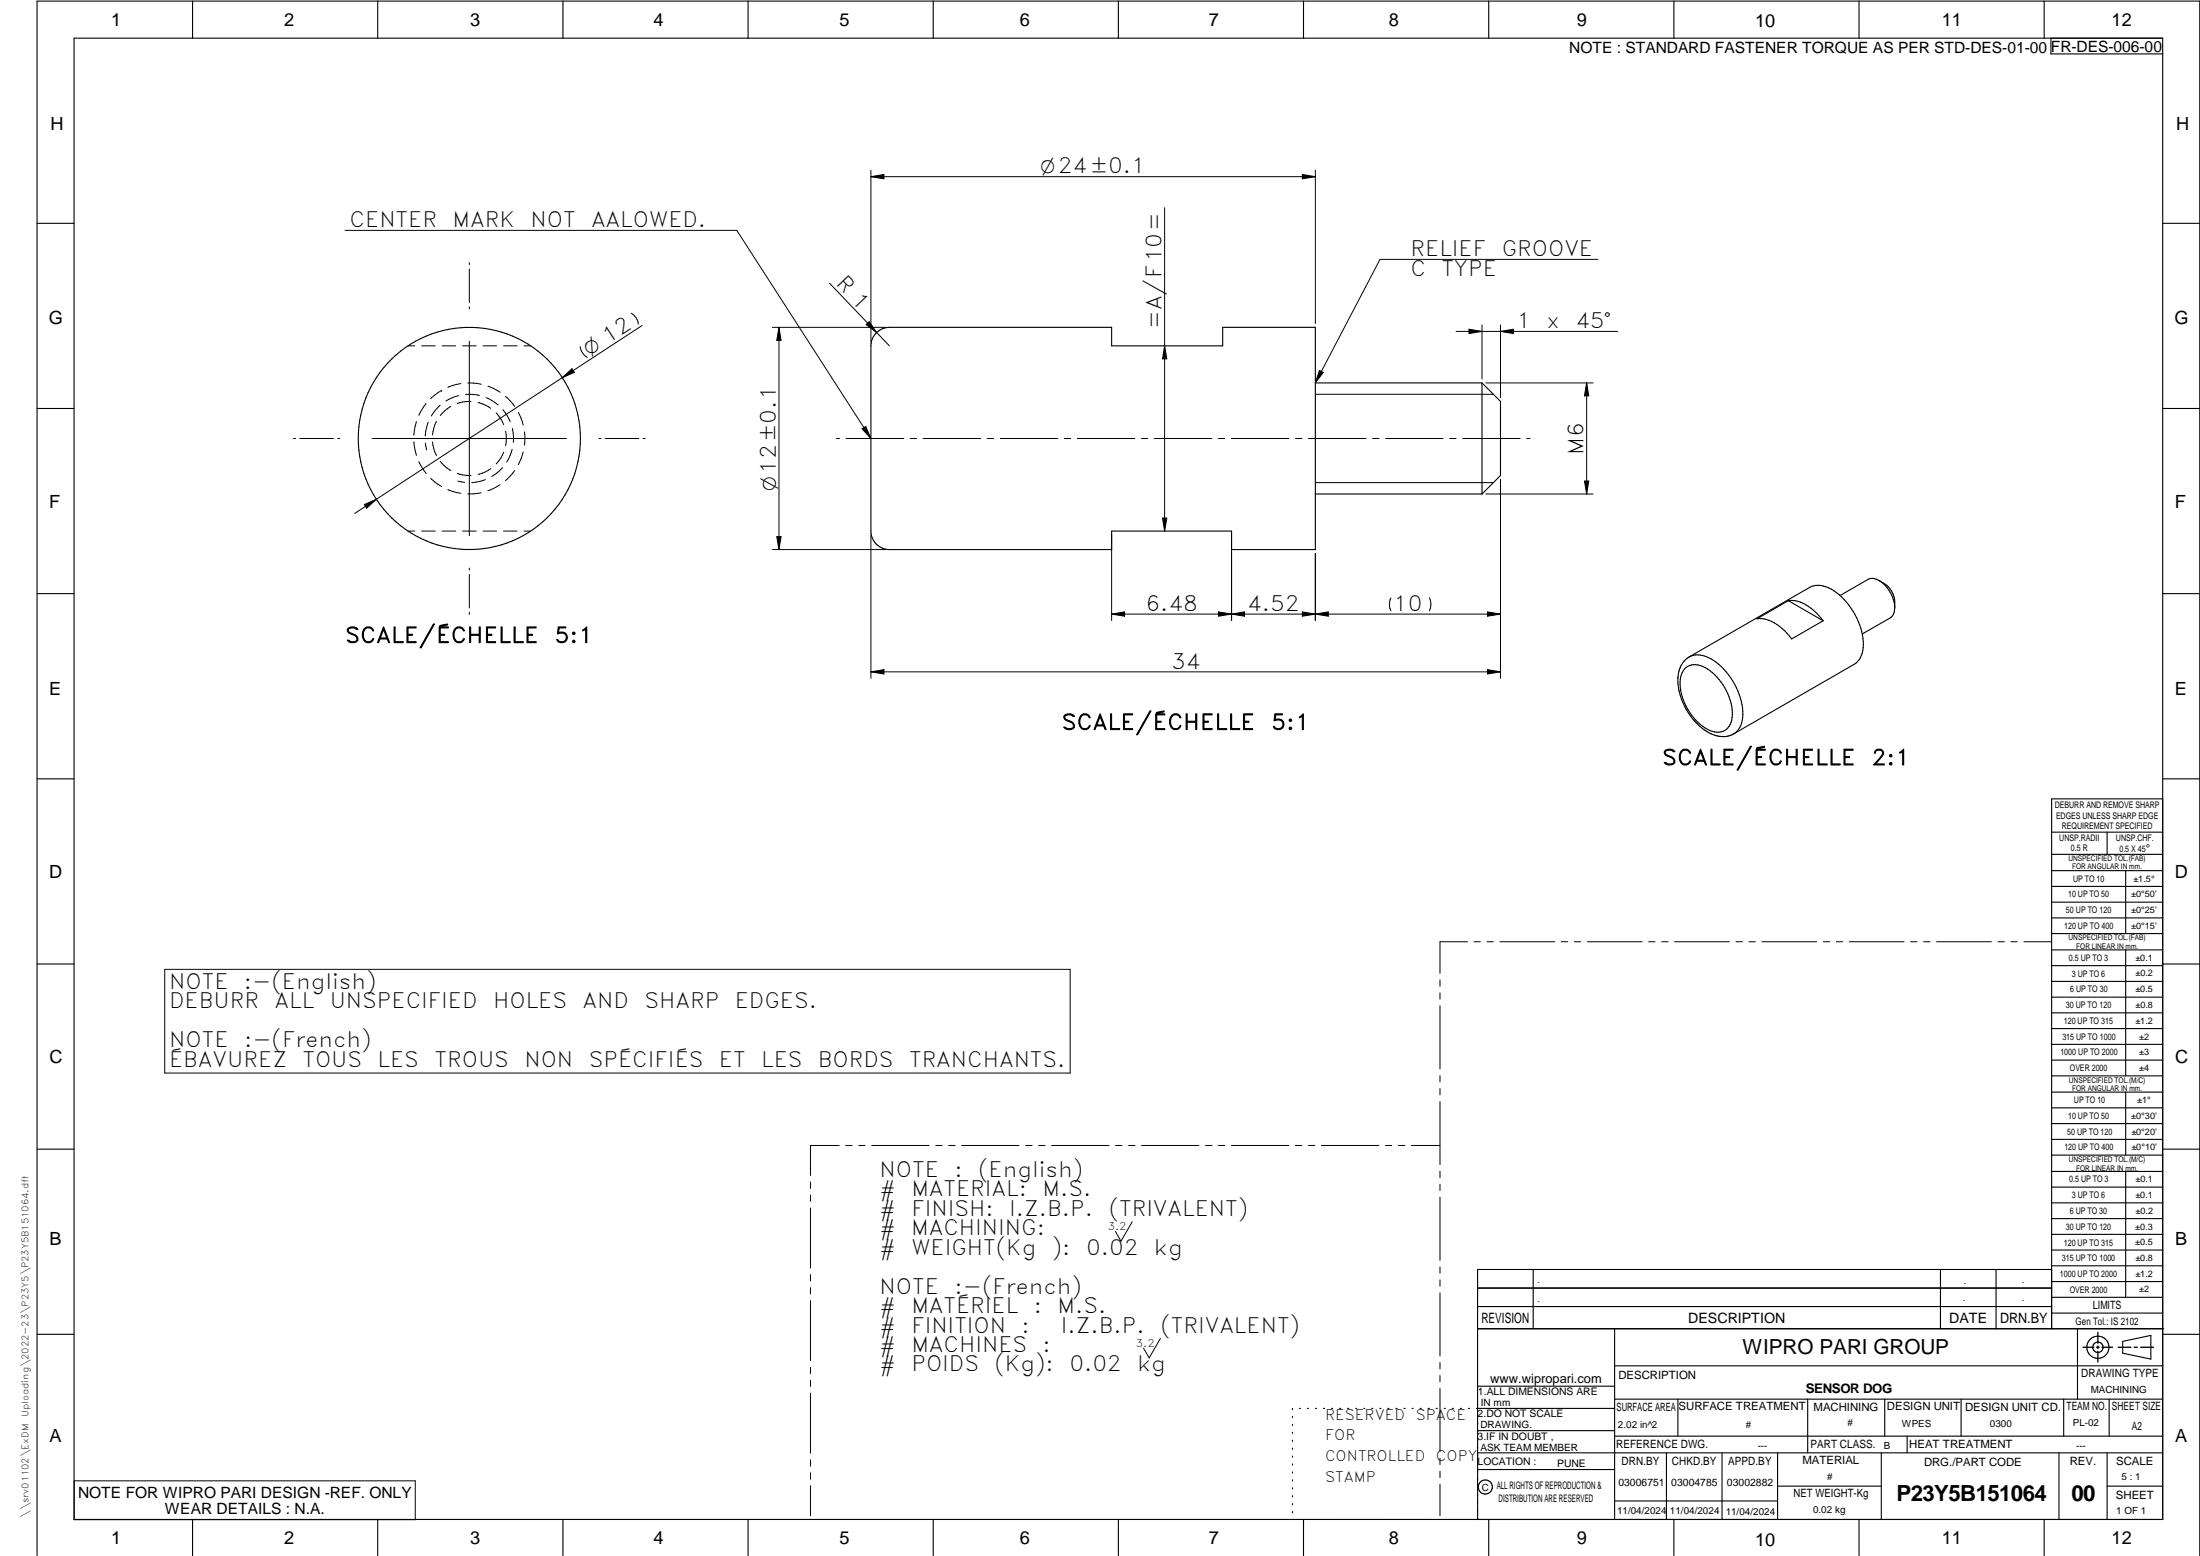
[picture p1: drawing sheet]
<svg xmlns="http://www.w3.org/2000/svg" width="594mm" height="420mm" viewBox="0 0 594 420" stroke-linecap="round" stroke-linejoin="round" font-family="sans-serif">
<g fill="none" stroke="#000" stroke-width=".3">
<path d="M20 10.3h564v400h-564zM52 .3v10M102 .3v10M152 .3v10M202 .3v10M252 .3v10M302 .3v10M352 .3v10M402 .3v10M452 .3v10M502 .3v10M552 .3v10"/>
<path d="M553.8 10.3v4.3h30.2M10 60.3h10M584 60.3h10M236.6 89.9l1.7-1.1 1.9-.4h60v5h30v-5h25v60h-22.6v-5h-32.4v5h-60a5 5 0 0 1-5-5v-50l.4-1.9zM10 110.3h10M355.2 103.4h45M400.2 103.4v30M400.2 103.4l5 5v20l-5 5M584 110.3h10M355.2 133.4h45M507.4 156.8a6.7 6.7 0 0 1 4 4.2l.3 1.5a5.7 5.7 0 0 1-.7 3.8l-.6 .6-7.5 4.3M10 160.3h10"/>
<path d="M456.2 177.4a6.7 6.7 0 0 1 7.2 1.4 18.5 18.5 0 0 1 7.2 14.9 5.5 5.5 0 0 1-2.4 4.5M456.2 177.4l32.5-18.8a6.6 6.6 0 0 1 7.2 1.4 18.2 18.2 0 0 1 7.1 15.7l-.7 2-1.1 1.4-33 19.1M456.2 177.4a7.7 7.7 0 0 0-2.9 8.3 17 17 0 0 0 9.7 12.8 6.2 6.2 0 0 0 5.2-.3M482.9 162.2l9.4 5.4M482.9 162.2l-8.5 4.9a9.7 9.7 0 0 1 8.2 3.9l1.2 1.5 8.5-4.9M482.9 162.2a9.7 9.7 0 0 1 8.2 3.9l1.2 1.5M496.9 160.8l7.5-4.3a4.2 4.2 0 0 1 4.8 1.7 9.7 9.7 0 0 1 2.4 5.6M584 160.3h10M454.9 180.6a4.3 4.3 0 0 1 5.5-.3 14.9 14.9 0 0 1 7.2 14.1 3.9 3.9 0 0 1-5.9 2.9 14.8 14.8 0 0 1-7.9-14.5l.5-1.2zM10 210.3h10M584 215.7h-30v143.1M584 210.3h10"/>
<path d="M554 230.7h30M554 224.7h30M554 235.1h30M554 239.4h30M569 224.7v6M574 235.1v17M554 243.6h30M554 247.9h30M554 252.1h30M554 256.5h30M574 256.5v34M10 260.3h10"/>
<path d="M554 260.8h30M554 265h30M554 269.3h30M554 273.5h30M554 277.7h30M584 260.3h10M554 282h30M554 286.3h30M554 290.5h30M554 294.9h30M554 299.1h30M574 294.9v17"/>
<path d="M10 310.3h10M554 303.4h30M554 307.7h30M554 311.9h30M554 316.3h30M574 316.3v34M584 310.3h10M554 320.5h30M554 324.8h30M554 329.1h30M554 333.3h30M554 337.5h30"/>
<path d="M399 358.8h185.3M399 352.8h155M399 347.8h155M414 342.8v16M436 358.8v51.5M524 342.8v16M539 342.8v16M554 342.8h-155v67.5M554 341.8h30M554 346.1h30M554 350.3h30M554 354.6h30"/>
<path d="M561 358.8v19M10 360.3h10M399 374.3h37M436 368.8h148M436 377.8h148M453.1 377.8v10M488.1 377.8v14.5M508.9 377.8v10M529.6 377.8v10M557.3 377.8v10M569.5 377.8v10M573.2 362.2l7.6-1.6v6.4l-7.6-1.6z"/>
<path d="M584 360.3h10M349 380.3v.3M349 382.4v.4M349 384.6v.3M349 386.7v.4M349 388.9v.3M349 391v.4M349 393.2v.3M349 395.3v.3M349 397.4v.4M349 399.6v.3M350.9 380.3h.3"/>
<path d="M353 380.3h.3M355.2 380.3h.3M357.4 380.3h.3M359.6 380.3h.3M361.7 380.3h.3M363.9 380.3h.3M366.1 380.3h.3M368.3 380.3h.3M370.4 380.3h.3M372.6 380.3h.3M374.8 380.3h.3M376.9 380.3h.4"/>
<path d="M379.1 380.3h.3M381.3 380.3h.3M383.4 380.3h.4M385.6 380.3h.4M387.8 380.3h.3M390 380.3h.3M392.1 380.3h.4M394.3 380.3h.4M396.5 380.3h.3M399 396.8h37M399 392.3h185M399 386.3h37"/>
<path d="M436 387.8h148M436 380.3h-37.3M450 392.3v18M465 392.3v18M480 392.3v18M508 392.3v18M515 387.8v4.5M556 392.3v18M569 392.3v18M52 410.3v9.8M102 410.3v9.8M152 410.3v9.8"/>
<path d="M202 410.3v9.8M252 410.3v9.8M302 410.3v9.8M349 401.7v.4M349 403.9v.3M349 406v.4M349 408.2v.3M352 410.3v9.8M402 410.3v9.8M436 405.3h44M452 410.3v9.8M480 401.3h28"/>
<path d="M502 410.3v9.8M552 410.3v9.8M569 401.3h15M10 420.1v-419.8h584v419.8"/>
<circle cx="126.7" cy="118.4" r="30"/>
<circle cx="566.5" cy="363.8" r="1.4"/>
<circle cx="566.5" cy="363.8" r="3"/>
<circle cx="401.1" cy="401.5" r="1.91"/>
</g>
<g fill="none" stroke="#000" stroke-width=".27">
<path d="M235.2 46v46.4M235.2 47.7h120M235.2 47.7l3.5-.6v1.2zM314.5 56.1v87.3M351.7 47.1l3.5 .6-3.5 .6zM355.2 46v41.4M93.2 62.2h105.8l36.2 56.2M126.7 70.9v.6M126.7 72.6v9.1M224 76.5l16.2 16.9M431.5 70h-58.8l-17.5 33.4M110.1 93.4h1.9"/>
<path d="M113.9 93.4h3.6M119.4 93.4h3.7M124.9 93.4h3.7M126.7 82.8v.6M126.7 92.1v52.6M130.4 93.4h3.7M136 93.4h3.6M141.5 93.4h1.8M156.7 93.6l.6 1.7 1.3 1.2M170.5 84.6l1.3 1.2 .6 1.7M173.4 87.9l-77.6 50.7M208.6 88.4h30.5"/>
<path d="M210.3 88.4v60M210.3 88.4l.6 3.5h-1.1zM233.9 87.7l.8-.9 2 3zM314.5 93.4l.6 3.5h-1.2zM393.2 89.5h43.6M396.7 88.9l3.5 .6-3.5 .6zM400.2 87.7v14.6M405.2 87.7v19.7M405.2 89.5l3.5-.6v1.2zM79.2 118.4h.6M81 118.4h9M91.2 118.4h.5"/>
<path d="M100.5 118.4h52.5M111.8 119.3l.7 3.6M112.4 113.9l-.6 3.6M114.9 119.6l.3 1.9M115 109.1l-1.9 3M115 109v.1M115.6 114l-.4 1.5-.4 2.2M116.8 119.4l.3 1.7 .7 1.9M117.8 113.8l-.7 1.9-.3 1.8M118.9 109.5l-1.5 1.5-.9 1.3M119.2 105.4l-2.9 2.2M119.2 105.4h.1"/>
<path d="M121.7 109.7l-1.7 1.3-1.1 1.2M123.8 106.8l-1.7 .6-1.7 .9M124.5 103.6l-3.6 1M125.7 106.5h2.4l1.3 .3M126.3 103.4l3.7 .4M127.2 108.4l-2.3 .2-1.4 .4M129.1 108.7l2.1 .8 1.3 .8M131.3 107.4l1.5 .7 1.6 1.2M131.8 104.3l3.2 1.6M134 111.5l1.2 1.6 .8 1.6M134.4 109.3h.1M135.8 110.7l1.2 1.7 .8 1.5"/>
<path d="M136.5 107l2.5 2.7M136.6 116.5l.1 1.9-.1 1.9M138.4 115.7l.2 1.4v2.3M140 111.3l1.3 3.5M141.6 116.6v3.6M151.8 102l2.6-2.4 .7 .9zM161.7 118.4h.6M163.4 118.4h9.1M173.7 118.4h.5M225.8 118.4h.9M228.5 118.4h15.5M232.8 115.8l1-.7 1.4 3.3z"/>
<path d="M245.8 118.4h1.7M249.3 118.4h15.5M266.6 118.4h1.7M270.1 118.4h15.5M287.4 118.4h1.7M290.9 118.4h15.5M308.2 118.4h1.7M311.7 118.4h15.6M329 118.4h1.7M332.5 118.4h15.6M349.8 118.4h1.8M353.3 118.4h15.6"/>
<path d="M355.2 106.5h48M356.3 100l1 .6-2.1 2.8zM370.6 118.4h1.8M374.1 118.4h15.6M391.4 118.4h1.8M395 118.4h15.5M401.2 103.4h29M412.3 118.4h.8M428.4 103.4l.6 3.5h-1.1zM428.4 103.4v30M98.4 136.2l3.2-1.4-2.6 2.4zM113.1 124.7l2 3.1"/>
<path d="M116.3 129.2l2.9 2.2M118.9 124.6l1.1 1.2 1.7 1.2M120.9 132.2l3.5 1M123.5 127.8l1.4 .4 2.3 .2M123.6 129.9l1.9 .4M129.9 133.1l-3.6 .3M131.1 129.5l-1.5 .5-2.2 .3M132.5 126.5l-1.3 .9-2.1 .7M135 130.9l-3.3 1.6M135.7 126.3l-1.6 1.5-1.3 .9M136 122.1l-.8 1.6-1.2 1.6M138.3 121.3l-.6 1.7-.9 1.8"/>
<path d="M139 127.1l-2.5 2.7M141.3 122l-1.4 3.5M313.9 139.9h1.2l-.6 3.5zM355.2 130.3h48M401.2 133.4h29M405.2 129.5v53.7M427.9 129.9h1.1l-.6 3.5zM110.1 143.4h1.9M113.9 143.4h3.6M119.4 143.4h3.7M124.9 143.4h3.7M126.7 153.4v.5"/>
<path d="M126.7 155.1v9.1M130.4 143.4h3.7M136 143.4h3.6M141.5 143.4h1.8M208.6 148.4h30.5M209.8 144.9h1.1l-.6 3.5zM235.2 144.4v38.8M300.2 144.4v23.2M332.6 144.4v23.2M355.2 149.5v18.1M126.7 165.3v.6M300.2 165.8h105"/>
<path d="M300.2 165.8l3.5-.6v1.2zM329.1 165.2l3.5 .6-3.5 .6zM332.6 165.8l3.5-.6v1.2zM351.7 165.2l3.5 .6-3.5 .6zM355.2 165.8l3.5-.6v1.2zM375.6 161.4l-.4 1.8 .4 1.7M386 161.4l.4 1.8-.4 1.7M401.7 165.2l3.5 .6-3.5 .6zM235.2 181.4h170M235.2 181.4l3.5-.6v1.2zM401.7 180.8l3.5 .6-3.5 .6zM396.3 254.3h-7.5v8.5"/>
<path d="M398 254.3h1.8M401.5 254.3h1.8M405 254.3h14.9M421.6 254.3h1.7M425.1 254.3h1.7M428.6 254.3h14.8M445.2 254.3h1.7M448.7 254.3h1.7M452.2 254.3h14.8M468.8 254.3h1.7M472.3 254.3h1.7M475.8 254.3h14.8"/>
<path d="M492.4 254.3h1.7M495.9 254.3h1.7M499.4 254.3h14.8M515.9 254.3h1.8M519.4 254.3h1.8M522.9 254.3h14.9M539.5 254.3h1.7M543 254.3h1.7M546.5 254.3h7.4M44.5 261.7h244.5v28.1h-244.5zM388.8 264.6v1.7M388.8 268.1v1.7"/>
<path d="M388.8 271.6v17M388.8 290.4v1.8M388.8 293.9v1.8M388.8 297.4v17.1M218.9 319.2v1.7M226.6 309.3h-7.7v8.1M228.4 309.3h1.7M231.9 309.3h1.7M235.4 309.3h15.5M252.7 309.3h1.7M256.2 309.3h1.7M259.7 309.3h15.5"/>
<path d="M277 309.3h1.7M280.5 309.3h1.7M284 309.3h15.5M301.2 309.3h1.8M304.8 309.3h1.7M308.2 309.3h15.6M325.5 309.3h1.8M329 309.3h1.8M332.5 309.3h15.6M349.8 309.3h1.8M353.3 309.3h1.7M356.8 309.3h15.5"/>
<path d="M374.1 309.3h1.7M377.6 309.3h1.7M381.1 309.3h7.7M388.8 316.3v1.7M388.8 319.8v1.7M218.9 322.7v1.7M218.9 326.2v16.2M305.7 329.9l-3 5.3-1.5-2.7M388.8 323.3v17M218.9 344.2v1.7M218.9 347.7v1.7M218.9 351.2v16.2"/>
<path d="M388.8 342.1v1.7M388.8 345.6v1.7M388.8 349.1v17.1M218.9 369.2v1.7M218.9 372.7v1.7M218.9 376.2v16.2M313.3 361.4l-3 5.3-1.5-2.7M388.8 367.9v1.8M388.8 371.4v1.7M388.8 374.9v17.1M20 399.9h92.1v10.5h-92.1zM218.9 394.2v1.7"/>
<path d="M218.9 397.7v1.7M388.8 393.8v1.7M388.8 397.3v1.7M218.9 401.2v8.1M388.8 400.8v8.5"/>
</g>
<path d="M566.5 359.8v2.9M562.5 363.8h2.9M566.1 363.8h.8M566.5 363.5v.7M566.5 364.9v2.9M567.6 363.8h2.9M572 363.8h3.4M576.3 363.8h.9M578.1 363.8h3.4" fill="none" stroke="#000" stroke-width=".36"/>
<g fill="#000">
<path d="M235.2 47.7l3.5-.6v1.2zM351.7 47.1l3.5 .6-3.5 .6zM210.3 88.4l.6 3.5h-1.1zM233.9 87.7l.8-.9 2 3zM314.5 93.4l.6 3.5h-1.2zM396.7 88.9l3.5 .6-3.5 .6zM405.2 89.5l3.5-.6v1.2zM151.8 102l2.6-2.4 .7 .9zM232.8 115.8l1-.7 1.4 3.3zM356.3 100l1 .6-2.1 2.8zM428.4 103.4l.6 3.5h-1.1zM98.4 136.2l3.2-1.4-2.6 2.4z"/>
<path d="M313.9 139.9h1.2l-.6 3.5zM427.9 129.9h1.1l-.6 3.5zM209.8 144.9h1.1l-.6 3.5zM300.2 165.8l3.5-.6v1.2zM329.1 165.2l3.5 .6-3.5 .6zM332.6 165.8l3.5-.6v1.2zM351.7 165.2l3.5 .6-3.5 .6zM355.2 165.8l3.5-.6v1.2zM401.7 165.2l3.5 .6-3.5 .6zM235.2 181.4l3.5-.6v1.2zM401.7 180.8l3.5 .6-3.5 .6z"/>
</g>
<g font-size="6">
<text x="512.1" y="405.2">P23Y5B151064</text>
<text x="559.4" y="405.2">00</text>
</g>
<g font-size="5.7">
<text x="94.4" y="61.3">CENTER</text>
<text x="122.2" y="61.3">MARK</text>
<text x="143.2" y="61.3">NOT</text>
<text x="159.6" y="61.3">AALOWED.</text>
<text x="380.9" y="69.2">RELIEF</text>
<text x="405.5" y="69.2">GROOVE</text>
<text x="225.5" y="76.8" transform="rotate(46 225.5 76.8)">R 1</text>
<text x="380.9" y="74.4">C</text>
<text x="389.2" y="74.4">TYPE</text>
<text x="313.6" y="88.7" transform="rotate(-90 313.6 88.7)">=A/F10=</text>
<text x="409.5" y="88.6">1</text>
<text x="417.6" y="88.6">x</text>
<text x="425.4" y="88.6">45°</text>
<text x="427.6" y="122.7" transform="rotate(-90 427.6 122.7)">M6</text>
<text x="309.3" y="164.9">6.48</text>
<text x="336.8" y="164.9">4.52</text>
<text x="376.2" y="164.9">10</text>
<text x="93.2" y="173.5">SCALE/ÉCHELLE</text>
<text x="149.8" y="173.5">5:1</text>
<text x="316.2" y="180.5">34</text>
<text x="286.7" y="197">SCALE/ÉCHELLE</text>
<text x="343.3" y="197">5:1</text>
<text x="448.8" y="206.6">SCALE/ÉCHELLE</text>
<text x="505.4" y="206.6">2:1</text>
<text x="45.7" y="267">NOTE</text>
<text x="65.9" y="267">:-(English)</text>
<text x="45.7" y="272.2">DEBURR</text>
<text x="74.2" y="272.2">ALL</text>
<text x="89" y="272.2">UNSPECIFIED</text>
<text x="133.2" y="272.2">HOLES</text>
<text x="157.3" y="272.2">AND</text>
<text x="174" y="272.2">SHARP</text>
<text x="198.4" y="272.2">EDGES.</text>
<text x="45.7" y="282.7">NOTE</text>
<text x="45.7" y="288">ÉBAVUREZ</text>
<text x="65.9" y="282.7">:-(French)</text>
<text x="81.7" y="288">TOUS</text>
<text x="102" y="288">LES</text>
<text x="117.3" y="288">TROUS</text>
<text x="141.6" y="288">NON</text>
<text x="159" y="288">SPÉCIFIÉS</text>
<text x="194.1" y="288">ET</text>
<text x="205.5" y="288">LES</text>
<text x="220.9" y="288">BORDS</text>
<text x="245.5" y="288">TRANCHANTS.</text>
<text x="237.5" y="317.8">NOTE</text>
<text x="257.7" y="317.8">:</text>
<text x="264.2" y="317.8">(English)</text>
<text x="237.5" y="323.1">#</text>
<text x="246.1" y="323.1">MATERIAL:</text>
<text x="281.5" y="323.1">M.S.</text>
<text x="237.5" y="328.3">#</text>
<text x="246.1" y="328.3">FINISH:</text>
<text x="272.5" y="328.3">I.Z.B.P.</text>
<text x="299.4" y="328.3">(TRIVALENT)</text>
<text x="237.5" y="333.6">#</text>
<text x="246.1" y="333.6">MACHINING:</text>
<text x="237.5" y="338.8">#</text>
<text x="246.1" y="338.8">WEIGHT(Kg</text>
<text x="284" y="338.8">):</text>
<text x="293.3" y="338.8">0.02</text>
<text x="311.6" y="338.8">kg</text>
<text x="237.5" y="349.3">NOTE</text>
<text x="257.7" y="349.3">:-(French)</text>
<text x="237.5" y="354.6">#</text>
<text x="237.5" y="359.8">#</text>
<text x="246.1" y="354.6">MATÉRIEL</text>
<text x="246.1" y="359.8">FINITION</text>
<text x="275.9" y="359.8">:</text>
<text x="279.2" y="354.6">:</text>
<text x="285.6" y="354.6">M.S.</text>
<text x="286.5" y="359.8">I.Z.B.P.</text>
<text x="313.4" y="359.8">(TRIVALENT)</text>
<text x="237.5" y="365.1">#</text>
<text x="246.1" y="365.1">MACHINES</text>
<text x="281.6" y="365.1">:</text>
<text x="237.5" y="370.3">#</text>
<text x="246.1" y="370.3">POIDS</text>
<text x="268.6" y="370.3">(Kg):</text>
<text x="288.8" y="370.3">0.02</text>
<text x="307.1" y="370.3">kg</text>
</g>
<text font-size="5.6" x="470.5" y="365.5">WIPRO PARI GROUP</text>
<g font-size="5.4">
<text x="281" y="46.8">O24±0.1</text>
<text x="159.1" y="96.2" transform="rotate(-33 159.1 96.2)">O 12</text>
<text x="209.5" y="132.6" transform="rotate(-90 209.5 132.6)">O12±0.1</text>
</g>
<g font-size="4.9">
<text x="30" y="7">1</text>
<text x="76.7" y="7">2</text>
<text x="127" y="7">3</text>
<text x="176.5" y="7">4</text>
<text x="226.7" y="7">5</text>
<text x="275.4" y="7">6</text>
<text x="326.4" y="7">7</text>
<text x="375" y="7">8</text>
<text x="425.8" y="7">9</text>
<text x="473.9" y="7.4">10</text>
<text x="524.3" y="7">11</text>
<text x="570.2" y="7">12</text>
<text x="13.6" y="35.2">H</text>
<text x="587.6" y="35.2">H</text>
<text x="13.2" y="87.5">G</text>
<text x="587.2" y="87.5">G</text>
<text x="13.3" y="137.1">F</text>
<text x="587.3" y="137.1">F</text>
<text x="13.3" y="187.6">E</text>
<text x="587.3" y="187.6">E</text>
<text x="13.3" y="237">D</text>
<text x="587.3" y="237">D</text>
<text x="13.4" y="287.1">C</text>
<text x="587.4" y="287.1">C</text>
<text x="13.4" y="336.3">B</text>
<text x="587.4" y="336.3">B</text>
<text x="13.4" y="389.3">A</text>
<text x="587.4" y="389.3">A</text>
<text x="30" y="417">1</text>
<text x="76.7" y="417">2</text>
<text x="127" y="417">3</text>
<text x="176.5" y="417">4</text>
<text x="226.7" y="417">5</text>
<text x="275.4" y="417">6</text>
<text x="326.4" y="417">7</text>
<text x="375" y="417">8</text>
<text x="425.8" y="417">9</text>
<text x="473.9" y="417.4">10</text>
<text x="524.3" y="417">11</text>
<text x="570.2" y="417">12</text>
</g>
<g font-size="4.2">
<text x="423.7" y="14.3">NOTE : STANDARD FASTENER TORQUE AS PER STD-DES-01-00</text>
<text x="553.8" y="14">FR-DES-006-00</text>
<text x="21.1" y="404.4">NOTE FOR WIPRO PARI DESIGN -REF. ONLY</text>
<text x="44.5" y="408.9">WEAR DETAILS : N.A.</text>
</g>
<g font-size="3.9">
<text x="357.8" y="383.4">RESERVED</text>
<text x="382.3" y="383.4">SPACE</text>
<text x="357.8" y="388.9">FOR</text>
<text x="357.8" y="394.5">CONTROLLED</text>
<text x="387.8" y="394.5">COPY</text>
<text x="357.8" y="400.1">STAMP</text>
</g>
<g font-size="3.8">
<text x="400.1" y="357.1">REVISION</text>
<text x="455.9" y="357.1">DESCRIPTION</text>
<text x="526.4" y="357.1">DATE</text>
<text x="540.1" y="357.1">DRN.BY</text>
</g>
<text font-size="3.6" x="487.6" y="376.2">SENSOR DOG</text>
<text font-size="3.5" x="402.4" y="373.3">www.wipropari.com</text>
<g font-size="3.1">
<text x="565.2" y="353.5">LIMITS</text>
<text x="562" y="371.7">DRAWING TYPE</text>
<text x="437" y="372.3">DESCRIPTION</text>
<text x="436.5" y="380.9">SURFACE AREA</text>
<text x="453.3" y="380.9">SURFACE TREATMENT</text>
<text x="489.7" y="380.9">MACHINING</text>
<text x="509.5" y="380.9">DESIGN UNIT</text>
<text x="530.6" y="380.9">DESIGN UNIT CD.</text>
<text x="558" y="380.7">TEAM NO.</text>
<text x="570.3" y="380.7">SHEET SIZE</text>
<text x="575.6" y="386.1">A2</text>
<text x="436.4" y="391.1">REFERENCE DWG.</text>
<text x="437.9" y="395.5">DRN.BY</text>
<text x="451.5" y="395.5">CHKD.BY</text>
<text x="466.6" y="395.5">APPD.BY</text>
<text x="486.7" y="395.4">MATERIAL</text>
<text x="488.9" y="391">PART CLASS.</text>
<text x="515.6" y="391">HEAT TREATMENT</text>
<text x="519.6" y="395.9">DRG./PART CODE</text>
<text x="558.9" y="395.6">REV.</text>
<text x="571.4" y="395.6">SCALE</text>
<text x="484.3" y="404.3">NET WEIGHT-Kg</text>
<text x="571.4" y="404.7">SHEET</text>
</g>
<text font-size="3" x="579.5" y="230.1">°</text>
<g font-size="2.8">
<text x="299.1" y="332.1">3.2</text>
<text x="560.5" y="357.7">Gen Tol.: IS 2102</text>
<text x="306.7" y="363.6">3.2</text>
<text x="399.1" y="376.7">1.ALL DIMENSIONS ARE</text>
<text x="399" y="382.7">2.DO NOT SCALE</text>
<text x="399" y="388.7">3.IF IN DOUBT ,</text>
<text x="399" y="395.5">LOCATION :</text>
<text x="420.5" y="396">PUNE</text>
<text x="437" y="401.3">03006751</text>
<text x="451.3" y="401.2">03004785</text>
<text x="466.3" y="401.3">03002882</text>
<text x="404.2" y="402">ALL RIGHTS OF REPRODUCTION &amp;</text>
<text x="404.7" y="405.4">DISTRIBUTION ARE RESERVED</text>
</g>
<g font-size="2.7">
<text x="564.6" y="376.2">MACHINING</text>
<text x="399.9" y="379.7">IN mm</text>
<text x="399.8" y="385.7">DRAWING.</text>
<text x="436.9" y="385.5">2.02 in^2</text>
<text x="471.4" y="385.6">#</text>
<text x="498.9" y="385.1">#</text>
<text x="513.6" y="385.3">WPES</text>
<text x="537.3" y="385.2">0300</text>
<text x="559.7" y="385.2">PL-02</text>
<text x="399.8" y="391.8">ASK TEAM MEMBER</text>
<text x="474.7" y="391.2">---</text>
<text x="508.7" y="391.2">B</text>
<text x="560.7" y="391.2">---</text>
<text x="493.4" y="399.6">#</text>
<text x="572.9" y="399.8">5 : 1</text>
<text x="400.1" y="402.5">C</text>
<text x="436.7" y="408.7">11/04/2024</text>
<text x="450.9" y="408.8">11/04/2024</text>
<text x="466" y="409">11/04/2024</text>
<text x="489.6" y="408.5">0.02 kg</text>
<text x="571.5" y="408.7">1 OF 1</text>
</g>
<g font-size="2.5">
<text x="559.2" y="229.9">0.5 R</text>
<text x="572.3" y="230.1">0.5 X 45</text>
<text x="559.4" y="323.5">3 UP TO 6</text>
<text x="558.9" y="327.8">6 UP TO 30</text>
<text x="557.8" y="332">30 UP TO 120</text>
<text x="415.2" y="346.4">.</text>
<text x="530.3" y="346.6">.</text>
<text x="545.9" y="346.4">.</text>
<text x="415.2" y="351.5">.</text>
<text x="530.1" y="351.3">.</text>
<text x="545.9" y="351.4">.</text>
</g>
<g font-size="2.4">
<text x="554.9" y="218.3">DEBURR AND REMOVE SHARP</text>
<text x="555.2" y="221.1">EDGES UNLESS SHARP EDGE</text>
<text x="556.1" y="227.2">UNSP.RADII</text>
<text x="556.8" y="223.8">REQUIREMENT SPECIFIED</text>
<text x="571.4" y="227">UNSP.CHF.</text>
<text x="559.8" y="238">UP TO 10</text>
<text x="576.1" y="238.1">±1.5°</text>
<text x="558.5" y="242.3">10 UP TO 50</text>
<text x="575.5" y="242.3">±0°50'</text>
<text x="557.4" y="250.8">120 UP TO 400</text>
<text x="557.9" y="246.5">50 UP TO 120</text>
<text x="575.5" y="250.8">±0°15'</text>
<text x="575.5" y="246.6">±0°25'</text>
<text x="558.7" y="259.4">0.5 UP TO 3</text>
<text x="559.5" y="263.7">3 UP TO 6</text>
<text x="576.6" y="259.4">±0.1</text>
<text x="576.6" y="263.7">±0.2</text>
<text x="559" y="268">6 UP TO 30</text>
<text x="576.6" y="268">±0.5</text>
<text x="557.9" y="272.2">30 UP TO 120</text>
<text x="576.6" y="272.2">±0.8</text>
<text x="556.9" y="280.7">315 UP TO 1000</text>
<text x="557.3" y="276.5">120 UP TO 315</text>
<text x="576.6" y="276.5">±1.2</text>
<text x="577.7" y="280.7">±2</text>
<text x="556.4" y="284.9">1000 UP TO 2000</text>
<text x="577.6" y="285">±3</text>
<text x="558.9" y="289.2">OVER 2000</text>
<text x="577.7" y="289.3">±4</text>
<text x="560" y="297.9">UP TO 10</text>
<text x="577.1" y="297.9">±1°</text>
<text x="558.5" y="302.1">10 UP TO 50</text>
<text x="575.5" y="302.2">±0°30'</text>
<text x="557.5" y="310.6">120 UP TO 400</text>
<text x="558.2" y="306.4">50 UP TO 120</text>
<text x="575.5" y="310.6">±0°10'</text>
<text x="575.5" y="306.4">±0°20'</text>
<text x="558.8" y="319.2">0.5 UP TO 3</text>
<text x="576.6" y="323.5">±0.1</text>
<text x="576.6" y="319.3">±0.1</text>
<text x="576.7" y="327.8">±0.2</text>
<text x="576.6" y="332">±0.3</text>
<text x="556.8" y="340.6">315 UP TO 1000</text>
<text x="557.3" y="336.3">120 UP TO 315</text>
<text x="576.6" y="336.3">±0.5</text>
<text x="576.6" y="340.6">±0.8</text>
<text x="556.2" y="344.8">1000 UP TO 2000</text>
<text x="576.6" y="344.8">±1.2</text>
<text x="558.9" y="349">OVER 2000</text>
<text x="577.7" y="349">±2</text>
<text x="7.7" y="382.7" transform="rotate(-90 7.7 382.7)">Uploading\2022-23\P23Y5\P23Y5B151064.dft</text>
<text x="7.7" y="409.9" transform="rotate(-90 7.7 409.9)">\\srv01102\ExDM</text>
</g>
<g font-size="2.1">
<text x="558.6" y="232.4">UNSPECIFIED TOL.(FAB)</text>
<text x="559.5" y="234.8">FOR ANGULAR IN mm.</text>
<text x="558.6" y="254">UNSPECIFIED TOL.(FAB)</text>
<text x="560.7" y="256.3">FOR LINEAR IN mm.</text>
<text x="558.7" y="292.4">UNSPECIFIED TOL.(M/C)</text>
<text x="559.6" y="294.7">FOR ANGULAR IN mm.</text>
<text x="558.7" y="313.8">UNSPECIFIED TOL.(M/C)</text>
<text x="560.6" y="316.2">FOR LINEAR IN mm.</text>
</g>
</svg>
